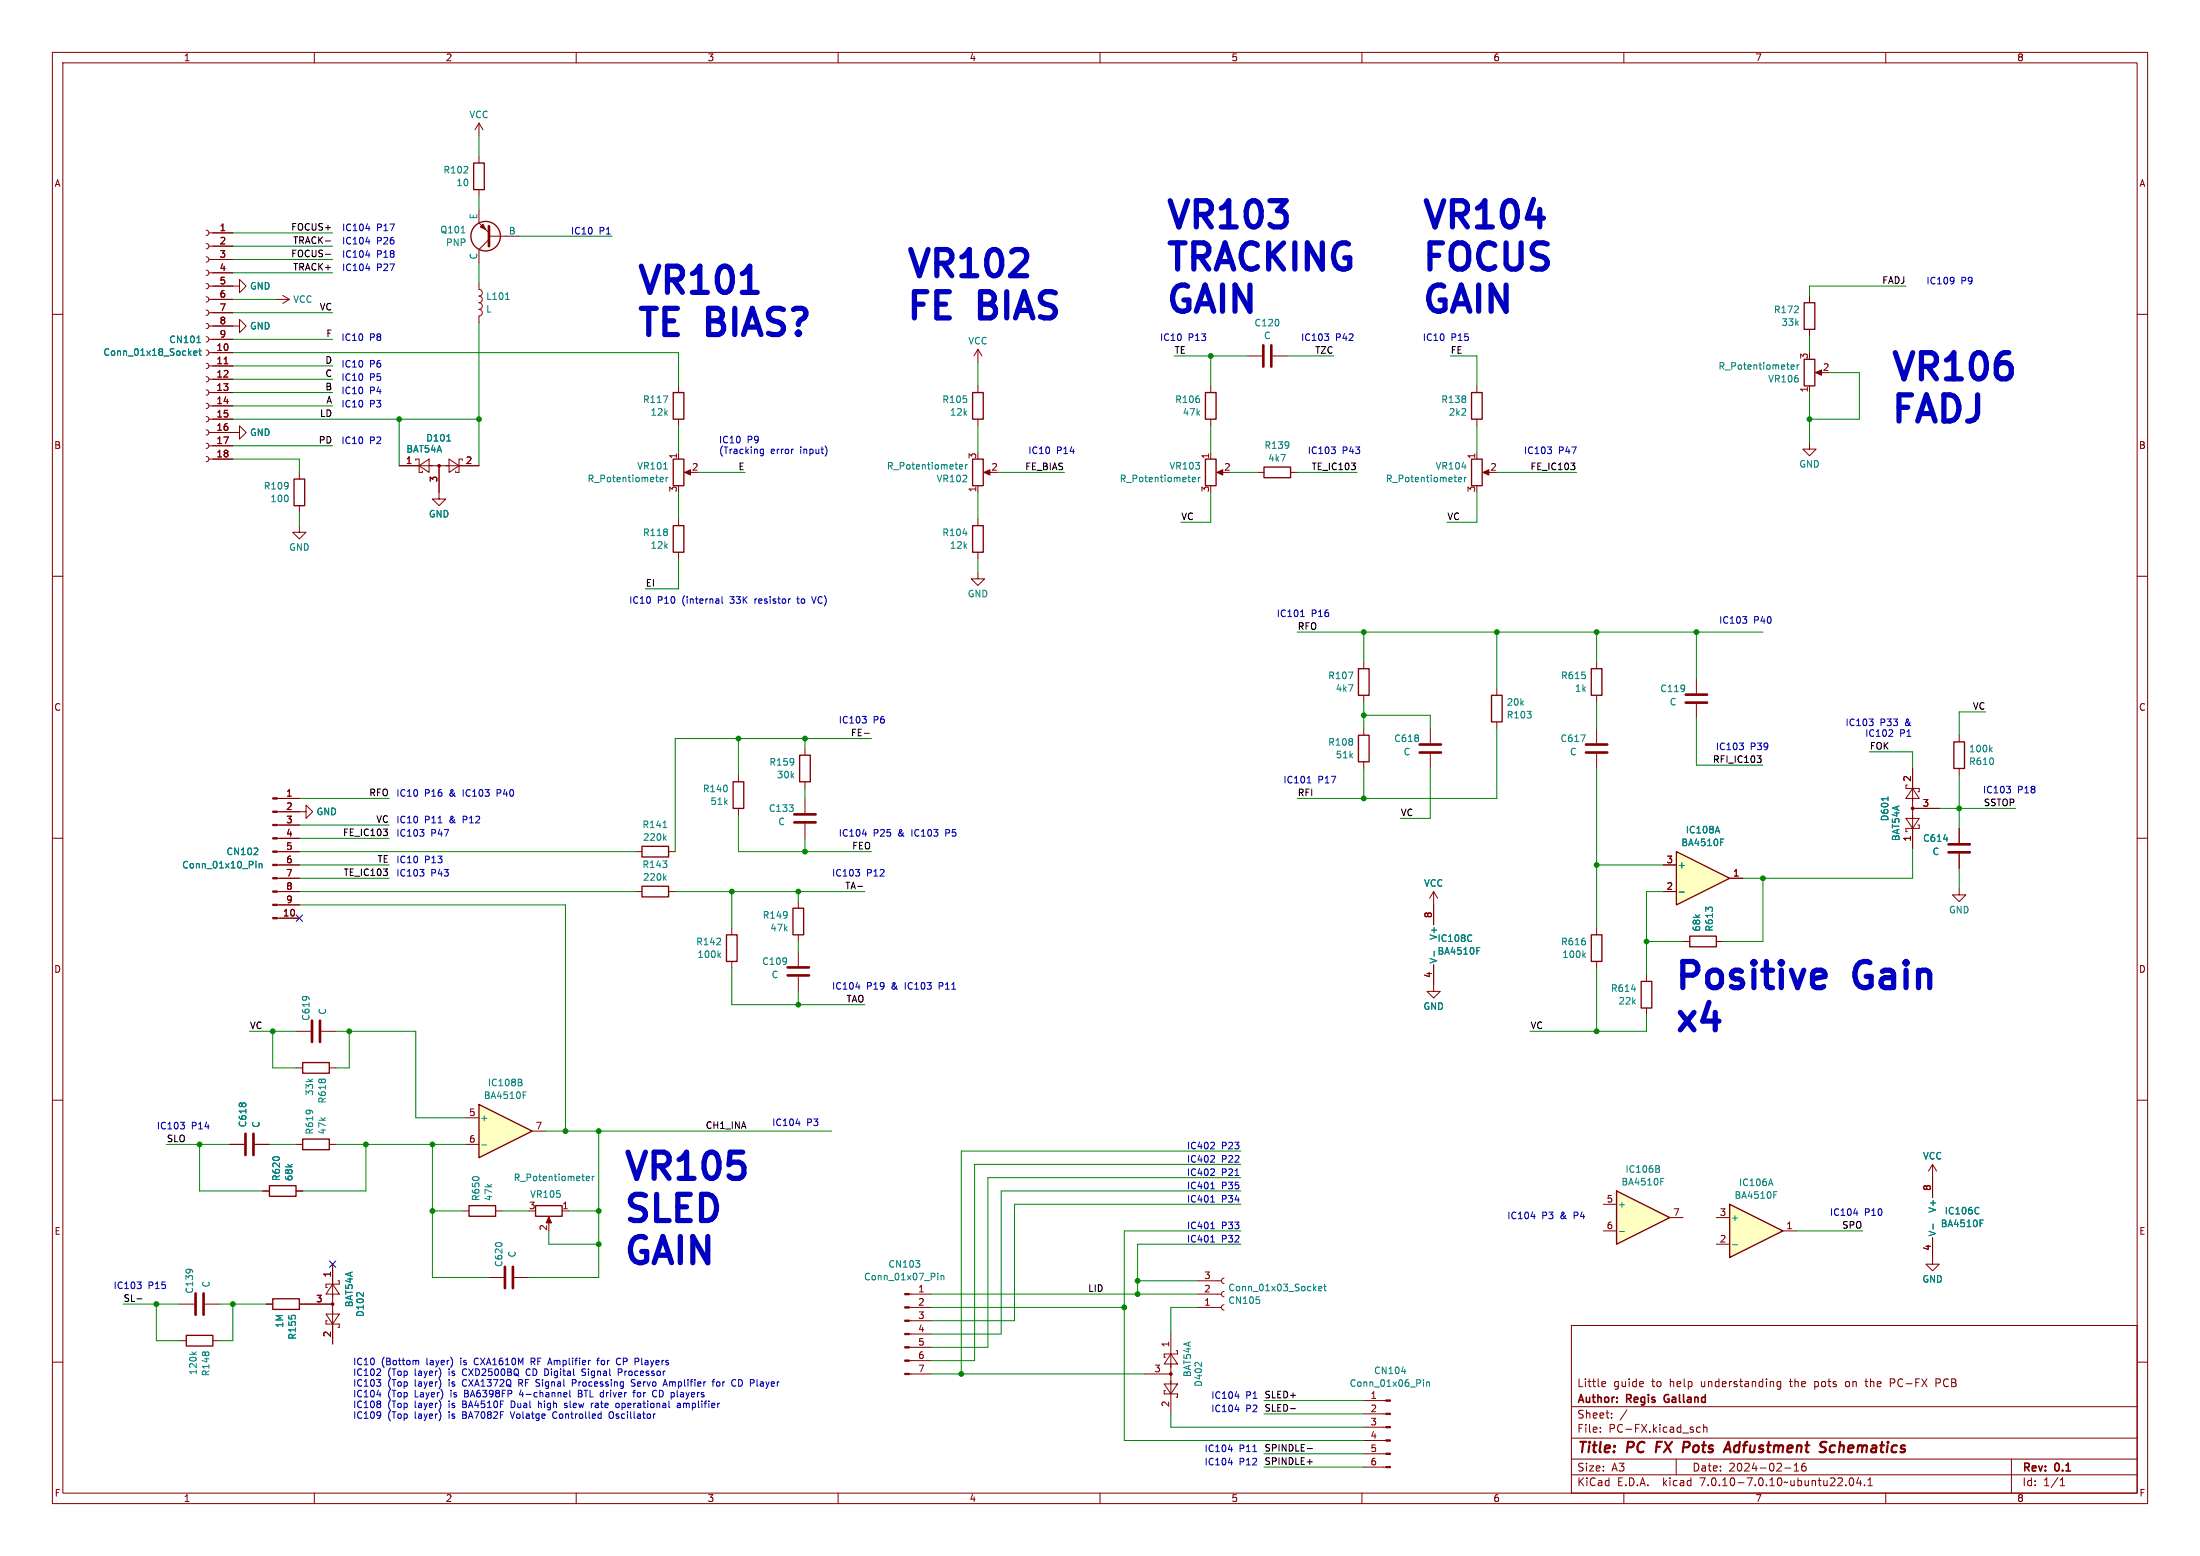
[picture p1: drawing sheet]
<svg xmlns="http://www.w3.org/2000/svg" width="420mm" height="297mm" viewBox="0 0 420 297" stroke-linecap="round" stroke-linejoin="round" font-family="sans-serif">
<g fill="none" stroke="#840000" stroke-width=".19">
<path d="M10 10h400v277h-400zM12 12h396v273h-396zM60 10v2M110 10v2M160 10v2M210 10v2M260 10v2M310 10v2M360 10v2M10 60h2M91.4 54v1.2a.64 .64 0 0 1 .7 .7 .64 .64 0 0 1-.7 .6 .64 .64 0 0 1 .7 .7 .64 .64 0 0 1-.7 .6 .64 .64 0 0 1 .7 .6 .64 .64 0 0 1-.7 .7 .64 .64 0 0 1 .7 .6 .64 .64 0 0 1-.7 .6v1.3M345.4 56.5v1.3"/>
<path d="M408 60h2M129.5 73.7v1.2M186.7 66.7l.8 1.2M186.7 66.7v2.5M186.7 66.7l-.8 1.2M345.4 62.9v1.2M345.4 73.7v1.2M347 71.1h1M129.5 80v1.3M129.5 86.4v1.2M131.1 90.2h1M10 110h2"/>
<path d="M186.7 109.2v1.3h-1.3l1.3 1.3 1.3-1.3h-1.3M408 110h2M260.3 139.1v1.2M273 139.1v2.8M285.7 131.4v1.3M285.7 137.8v1.3M304.8 139.1v2.8M323.8 129.5v2.8M323.8 134.4v2.8M10 160h2M52.9 154.9h5.5v-1.2l1.3 1.2-1.3 1.3v-1.3M52.9 157.5h4.2"/>
<path d="M52.9 152.4h4.2M141 148v1.2M141 154.3v1.3M260.3 145.4v1.3M273 143.9v2.8M304.8 143.9v2.8M374 158.1v2.8M408 160h2M52.9 175.3h4.2M52.9 172.7h4.2M52.9 170.2h4.2M52.9 167.6h4.2"/>
<path d="M52.9 165.1h4.2M52.9 162.6h4.2M52.9 160h4.2M121.3 170.2h1.3M121.3 162.6h1.3M127.6 170.2h1.3M127.6 162.6h1.3M139.7 177.2v1.2M152.4 172.1v1.3M152.4 178.4v1.3M321.3 179.7h1.3M327.7 179.7h1.2"/>
<path d="M374 169.5v1.3h1.3l-1.3 1.3-1.3-1.3h1.3M374 162.9v2.8M56.5 196.9h2.8M61.3 196.9h2.8M139.7 183.5v1.3M152.4 181.6v2.8M152.4 186.4v2.8M314.3 186.1v1.2M314.3 192.4v1.3M10 210h2M43.8 218.4h2.8M48.6 218.4h2.8"/>
<path d="M56.5 203.8h1.3M56.5 218.4h1.3M62.9 203.8h1.2M62.9 218.4h1.2M408 210h2M50.2 227.3h1.2M56.5 227.3h1.3M10 260h2M173.6 259.7h4.2M173.6 257.2h4.2M173.6 254.6h4.2M173.6 252.1h4.2"/>
<path d="M173.6 249.6h4.2M173.6 247h4.2M300 253h108v32h-108zM408 260h2M173.6 262.3h4.2M300 278.5h108M300 274.5h108M300 268.5h108M305.5 273.2v.2M305.5 272.5v.1M306 263.7l.4 .1 .1 .2-.7 .2M306.4 264.6l-.4 .1"/>
<path d="M307.7 270.5v.2M307.7 269.8v.1M310.6 269.1l-1.3 1.9M320 278.5v3M324.6 272.5l-.4-.1-.3 .3 .1 .6h.6M325.2 272.5l.2-.1 .4 .1 .1 .9M325.2 271.9v1.5M339.9 263.8l-.4-.1-.3 .3 .2 .6h.5M339.9 263.7v1.2l-.2 .3-.4-.1M342.5 279.7l.4-.4v1.5M344.7 279.3a.59 .59 0 0 0-.8 .6v.6l.2 .2 .4 .1 .2-.2 .1-.5-.1-.2h-.5l-.3 .2M352.4 263.8v.7"/>
<path d="M356 263.7h.6M356.2 263.2v1.3l.2 .2M360.9 264h.5M361.4 263.2h-.5v1.5M369.6 264h.6M370.2 263.2h-.6v1.5M384 278.5v6.5M60 285v2M110 285v2M160 285v2M210 285v2M260 285v2"/>
<path d="M300 281.5h108M310 285v2M340.7 280.2h1.2M342.5 280.8h.9M352.4 283.4v.2M353.2 282.2l.2-.1a.8 .8 0 0 1 .5 .7 .8 .8 0 0 1-.5 .8 .99 .99 0 0 1-.2-1.4zM354.8 282l-.4 1.1h1M355.2 282.6v1M355.9 283.4v.2M356.6 283.6h.8M356.6 282.5l.4-.4v1.5M360 285v2"/>
<path d="M393.3 283.6h.9M393.3 282.5l.4-.4v1.5"/>
</g>
<path d="M316.3 275.2l-.2 2M321.5 275.2h.8M322.3 276.2l-.9 .1M329.3 276.6h1M330 275.2l.4 2M348.4 275.2l.3 .1M348.5 276.4l-.1 .6M350.2 275.9a.66 .66 0 0 0-.8 .4v.7l.2 .2h.4" fill="none" stroke="#840000" stroke-width=".4"/>
<path d="M317.8 266.4l-.1 .4 .1 .7" fill="none" stroke="#840000" stroke-width=".3"/>
<g fill="none" stroke="#840000" stroke-width=".25">
<path d="M344.4 57.8h2.1v5.1h-2.1zM128.5 74.9h2.1v5.1h-2.1zM344.4 68.6h2.1v5.1h-2.1zM128.5 87.6h2.1v5.1h-2.1zM284.7 132.7h2.1v5.1h-2.1zM140 149.2h2v5.1h-2zM259.3 140.3h2.1v5.1h-2.1zM122.6 169.2h5v2h-5zM122.6 161.5h5v2.1h-5zM138.7 178.4h2v5.1h-2zM151.4 173.4h2v5h-2zM322.6 178.7h5.1v2h-5.1z"/>
<path d="M313.3 187.3h2v5.1h-2zM57.8 202.8h5.1v2.1h-5.1zM57.8 217.4h5.1v2.1h-5.1zM51.4 226.3h5.1v2h-5.1z"/>
</g>
<g fill="#840000" stroke="#840000" stroke-width=".19">
<path d="M52.1 175.1h.8v.3h-.8z"/>
<path d="M52.1 172.6h.8v.2h-.8z"/>
<path d="M52.1 170.1h.8v.2h-.8z"/>
<path d="M52.1 167.5h.8v.3h-.8z"/>
<path d="M52.1 165h.8v.2h-.8z"/>
<path d="M52.1 162.4h.8v.3h-.8z"/>
<path d="M52.1 159.9h.8v.2h-.8z"/>
<path d="M52.1 157.4h.8v.2h-.8z"/>
<path d="M52.1 154.8h.8v.3h-.8z"/>
<path d="M52.1 152.3h.8v.2h-.8z"/>
<path d="M346.6 71.1l1.1-.5v1z"/>
<path d="M172.7 262.1h.9v.3h-.9z"/>
<path d="M172.7 259.6h.9v.2h-.9z"/>
<path d="M172.7 257h.9v.3h-.9z"/>
<path d="M172.7 254.5h.9v.3h-.9z"/>
<path d="M172.7 252h.9v.2h-.9z"/>
<path d="M172.7 249.4h.9v.3h-.9z"/>
<path d="M172.7 246.9h.9v.2h-.9z"/>
<path d="M130.7 90.2l1.1-.5v1z"/>
</g>
<g fill="none" stroke="#008484" stroke-width=".19">
<path d="M96.5 57.2h.7M126.6 75.6h.9l-.6 1.2M341.9 70.1l.6-.2v-.2l-.4-.1-.2 .2 .1 .6h.5M343.1 69.6v.9M343.4 69.6l-.3 .3M126 91.5l.6-.1v-.2l-.4-.1-.2 .2 .1 .6h.5M126.7 89.5h.7M127.2 91.1v.9M127.5 91.1l-.3 .3M126.6 158h.7M126.8 159.9l.4 .5M127.2 159.6l-.5 .4"/>
<path d="M301.8 140.3h.8l-.5 1.2M48.4 163.1h.8M48.9 164.4v.1M48.9 164.8v.9M49.2 162v.4M49.5 164.8v.9M49.5 165l.2-.2 .3 .1v.8M126.8 167.5l.4 .5M127.2 167.2l-.5 .5M371.1 160.2h.7M137.2 182.3l.4 .5M137.6 181.9l-.5 .5"/>
<path d="M311.5 188.8h.8M174.8 240.6h.8l-.4 .5M175.5 241.2v.6M179 243v.2M179 243.5v.8M179.6 243.5v.8M179.6 243.6l.2-.1h.3l.1 .8"/>
</g>
<g fill="none" stroke="#840000" stroke-width=".51">
<path d="M321.8 134.1h4.1M321.8 132.6h4.1M271 143.6h4.1M271 142.1h4.1M302.8 143.6h4M302.8 142.1h4M372 162.7h4M372 161.2h4M59.6 194.8v4.1M61.1 194.8v4.1M150.4 186.2h4M150.4 184.7h4"/>
<path d="M46.9 216.4v4.1M48.4 216.4v4.1"/>
</g>
<path d="M320 162.6l10.2 5-10.2 5.1z" fill="#ffffc2"/>
<path d="M303.8 178.4h2v5.1h-2zM320 162.6l10.2 5-10.2 5.1z" fill="none" stroke="#840000" stroke-width=".25"/>
<path d="M273.7 170.2l.7 1.3M273.7 170.2v6.3M273.7 170.2l-.8 1.3M304.8 177.2v1.2M317.5 170.2h2.5M317.5 165.1h2.5M330.2 167.6h2.5M273.7 184.2v5h1.3l-1.3 1.3-1.3-1.3h1.3M304.8 183.5v1.3" fill="none" stroke="#840000" stroke-width=".19"/>
<path d="M327.9 157.7l.4 1.3M280.7 178.4l.3 .2M281 179.6l-.3 .1M320.6 170.3h.9M328.5 160.8h.4M328.5 160.1h.6M273.8 181.6v.9M281.9 181.5h.5M281.9 180.9h.6M302.3 182.3l.4 .5M302.7 181.9l-.5 .5" fill="none" stroke="#008484" stroke-width=".19"/>
<path d="M308.6 227.3l10.2 5.1-10.2 5.1z" fill="#ffffc2"/>
<path d="M259.3 127.6h2.1v5.1h-2.1zM308.6 227.3l10.2 5.1-10.2 5.1z" fill="none" stroke="#840000" stroke-width=".25"/>
<g fill="none" stroke="#840000" stroke-width=".19">
<path d="M260.3 126.4v1.2M260.3 132.7v1.3M363.9 156.2h2.5l-1.3 1.9zM363.9 149.9v.6h2.5v.6h-.3M365.1 150.5l1.3 1.9h-2.5zM365.1 146.7v15.2M365.1 154.3h5.1M366.1 157.5h.3v.6h-2.5v.7h.2M306.1 229.9h2.5M306.1 234.9h2.5M318.8 232.4h2.5M368.9 236.2v5.1h1.3l-1.3 1.3-1.2-1.3h1.2"/>
<path d="M368.9 224.8v3.8"/>
</g>
<path d="M257.4 128.3h.9l-.6 1.2M360.4 152.1v.7M309.1 235h1M316.5 222.5l.3 .2-.3 .4 .3 .2v.3l-.2 .2M317 225.5h.5M317 224.9h.6M369 233.6v1M377.6 230.4l.2 .2M377.8 231.6l-.2 .1M378 233.5h.4M378 232.9h.6" fill="none" stroke="#008484" stroke-width=".19"/>
<circle cx="365.1" cy="154.3" r=".25" fill="#840000" stroke="#840000" stroke-width=".19"/>
<path d="M330.2 229.9l10.2 5-10.2 5.1z" fill="#ffffc2"/>
<path d="M230.1 74.9h2.1v5.1h-2.1zM280.9 74.9h2.1v5.1h-2.1zM230.1 87.6h2.1v5.1h-2.1zM241.3 89.2h5.1v2h-5.1zM280.9 87.6h2.1v5.1h-2.1zM128.5 100.3h2.1v5.1h-2.1zM373 141.6h2v5.1h-2zM330.2 229.9l10.2 5-10.2 5.1z" fill="none" stroke="#840000" stroke-width=".25"/>
<g fill="none" stroke="#840000" stroke-width=".19">
<path d="M231.1 73.7v1.2M238.1 67.9h2.8M243 67.9h2.7M281.9 73.7v1.2M129.5 99.1v1.2M231.1 80v1.3M231.1 86.4v1.2M232.7 90.2h1M240 90.2h1.3M246.4 90.2h1.2M281.9 80v1.3M281.9 86.4v1.2"/>
<path d="M283.5 90.2h1M345.4 84.5v1.2h1.3l-1.3 1.3-1.2-1.3h1.2M129.5 105.4v1.3M374 140.3v1.3M374 146.7v1.3M327.7 237.5h2.5M327.7 232.4h2.5M340.4 234.9h2.5M368.9 222.2l.8 1.3M368.9 222.2v2.6M368.9 222.2l-.7 1.3M34.3 248.9h2.8"/>
<path d="M39.1 248.9h2.8"/>
</g>
<path d="M227.6 91.5l.6-.1v-.2l-.4-.1-.2 .2 .1 .6h.5M228.8 91.1v.9M229.1 91.1l-.3 .3M278.4 91.5l.6-.1v-.2l-.4-.1-.2 .2 .1 .6h.5M279.6 91.1v.9M279.9 91.1l-.3 .3M380 143l.3 .5M380.3 142.7l-.5 .4M330.7 237.6h1M338 225l.5 1.3M338.6 228.1h.5M338.6 227.5h.6" fill="none" stroke="#008484" stroke-width=".19"/>
<g fill="#840000" stroke="#840000" stroke-width=".19">
<path d="M232.3 90.2l1.1-.5v1z"/>
<path d="M283.1 90.2l1.1-.5v1z"/>
</g>
<path d="M241.2 65.9v4.1M242.7 65.9v4.1M37.3 246.9v4.1M38.9 246.9v4.1" fill="none" stroke="#840000" stroke-width=".51"/>
<path d="M91.4 210.8l10.2 5.1-10.2 5.1z" fill="#ffffc2"/>
<g fill="none" stroke="#840000" stroke-width=".25">
<path d="M90.4 31.1h2.1v5.1h-2.1zM185.7 74.9h2v5.1h-2zM56.1 91.4h2.1v5.1h-2.1zM185.7 87.6h2v5.1h-2zM185.7 100.3h2v5.1h-2zM303.8 127.6h2v5.1h-2zM152.7 144.1h2v5.1h-2zM91.4 210.8l10.2 5.1-10.2 5.1zM89.5 230.1h5.1v2.1h-5.1zM102.2 230.1h5.1v2.1h-5.1zM35.6 254.9h5v2h-5zM52.1 247.9h5v2h-5z"/>
<circle cx="92.7" cy="45.1" r="2.82"/>
</g>
<g fill="none" stroke="#840000" stroke-width=".19">
<path d="M91.4 23.5v2.5M91.4 29.8v1.3M91.4 36.2v1.3M91.4 23.5l.8 1.3M91.4 23.5l-.7 1.3M39.4 59.2l.3 .1 .2 .4-.2 .4-.3 .1M39.4 56.6l.3 .2 .2 .4-.2 .3-.3 .2M39.4 54.1l.3 .2 .2 .3-.2 .4-.3 .1M39.4 51.6l.3 .1 .2 .4-.2 .3-.3 .2M39.4 49l.3 .2 .2 .3-.2 .4-.3 .1M39.4 46.5l.3 .1 .2 .4-.2 .4-.3 .1M39.4 43.9l.3 .2 .2 .4-.2 .3-.3 .2"/>
<path d="M39.9 54.6h5.8v-1.3l1.3 1.3-1.3 1.3v-1.3M39.9 57.2h4.5M39.9 59.7h4.5M39.9 52.1h4.5M39.9 49.5h4.5M39.9 47h4.5M39.9 44.5h4.5M52.7 57.2h2.5M54 56.4l1.2 .8M55.2 57.2l-1.2 .7M91.4 40v2.5l1.9 2M93.3 45.1h5.8"/>
<path d="M93.3 45.7l-1.9 1.9v2.6M39.4 79.5l.3 .2 .2 .3-.2 .4-.3 .1M39.4 77l.3 .1 .2 .4-.2 .3-.3 .2M39.4 74.4l.3 .2 .2 .3-.2 .4-.3 .1M39.4 71.9l.3 .1 .2 .4-.2 .4-.3 .1M39.4 69.3l.3 .2 .2 .4-.2 .3-.3 .2M39.4 66.8l.3 .2 .2 .3-.2 .4-.3 .1M39.4 64.3l.3 .1 .2 .4-.2 .3-.3 .2M39.4 61.7l.3 .2 .2 .3-.2 .4-.3 .1M39.9 62.2h5.8v-1.2l1.3 1.2-1.3 1.3v-1.3M39.9 77.5h4.5M39.9 74.9h4.5"/>
<path d="M39.9 72.4h4.5M39.9 69.9h4.5M39.9 67.3h4.5M39.9 64.8h4.5M42.8 69.4h.7M186.7 73.7v1.2M39.4 87.1l.3 .2 .2 .3-.2 .4-.3 .1M39.4 84.6l.3 .1 .2 .4-.2 .4-.3 .1M39.4 82l.3 .2 .2 .4-.2 .3-.3 .2M39.9 82.6h5.8v-1.3l1.3 1.3-1.3 1.2v-1.2M39.9 87.6h4.5M39.9 85.1h4.5"/>
<path d="M39.9 80h4.5M57.1 90.2v1.2M57.1 96.5v1.3M76.2 88.9h15.2M79.4 87.9v-.3h.6v2.6h.6v-.3M80 88.9l1.9-1.3v2.6zM83.8 88.9v6.4h1.3l-1.3 1.2-1.3-1.2h1.3M85.7 87.6l1.9 1.3-1.9 1.3zM88.3 87.6h-.7v2.6h-.6v-.3M186.7 80v1.3M186.7 92.7v1.3M186.7 99.1v1.2"/>
<path d="M188.2 90.2h1M57.1 100.3v1.3h1.3l-1.3 1.3-1.2-1.3h1.2M186.7 105.4v1.3M304.8 126.4v1.2M304.8 132.7v1.3M53.3 152.4h3.8M53.3 154.9h3.8M53.3 157.5h3.8M153.7 142.9v1.2M153.7 149.2v1.3M153.7 152.4v2.8M153.7 157.2v2.8"/>
<path d="M365.1 146.7v3.8M365.1 158.1v3.8M365.1 154.3h5.1M374 158.1v2.8M53.3 167.6h3.8M53.3 170.2h3.8M53.3 165.1h3.8M53.3 175.3h3.8M53.3 160h3.8M53.3 162.6h3.8M53.3 172.7h3.8M273.7 172.7v3.8"/>
<path d="M317.5 170.2h2.5M317.5 165.1h2.5M321.3 179.7h1.3M327.7 179.7h1.2M330.2 167.6h2.5M374 162.9v2.8M273.7 184.2v3.8M43.8 218.4h2.8M48.6 218.4h2.8M88.9 213.4h2.5M88.9 218.4h2.5M101.6 215.9h2.5"/>
<path d="M50.2 227.3h1.2M56.5 227.3h1.3M88.3 231.1h1.2M94.6 231.1h1.3M104.8 232.7v1M107.3 231.1h1.3M368.9 224.8v3.8M368.9 236.2v3.8M34.3 255.9h1.3M40.6 255.9h1.3M50.8 248.9h1.3M57.1 248.9h6.4"/>
<path d="M62.2 250.8h2.6l-1.3 1.9zM62.5 252.1h-.3v.6h2.6v.7h-.3M63.5 245.1l1.3 1.9h-2.6zM63.5 241.3v15.2M64.5 244.5h.3v.6h-2.6v.6h.3M93.3 243.8h2.8M98.2 243.8h2.8M223.5 258.4l1.3 1.9h-2.6zM223.5 254.6v15.3M224.5 257.8h.3v.6h-2.6v.7h.3M228.6 244.5h4.6M228.6 247h4.6"/>
<path d="M228.6 249.6h4.6M233.7 244l-.4 .1-.1 .4 .1 .3 .4 .2M233.7 246.5l-.4 .1-.1 .4 .1 .4 .4 .1M233.7 249l-.4 .2-.1 .3 .1 .4 .4 .2M218.4 262.3h5.1M222.2 264.2h2.6l-1.3 1.9zM222.5 265.4h-.3v.7h2.6v.6h-.3M260.3 277.5h4.3M260.3 275h4.3M260.3 272.4h4.3M260.3 269.9h4.3M260.3 267.3h4.3"/>
<path d="M260.3 280h4.3"/>
</g>
<g fill="none" stroke="#008484" stroke-width=".19">
<path d="M88 44.5h.8M37 67.4l.6-.1-.1-.3h-.3l-.2 .2v.6h.5M37.6 65.4h.7M37.9 67h.5M38.1 66.6v1.1l.3 .1M85.3 84.2h.7M183.2 89.1l.6-.1-.1-.2-.4-.1-.1 .2v.6h.5M184.3 88.7v.8M184.7 88.7l-.4 .2M183.8 101.8h.8M327.9 157.7l.4 1.3M360.4 152.1v.7"/>
<path d="M48.4 163.1h.8M48.9 164.4v.1M48.9 164.8v.9M49.2 162v.4M49.5 164.8v.9M49.5 165l.2-.2 .3 .1v.8M280.7 178.4l.3 .2M281 179.6l-.3 .1M320.6 170.3h.9M328.5 160.1h.6M328.5 160.8h.4M371.1 160.2h.7"/>
<path d="M273.8 181.6v.9M281.9 181.5h.5M281.9 180.9h.6M92 218.5h.9M99.4 206l.2 .2-.2 .4 .3 .2-.1 .3-.2 .2M99.9 209h.4M99.9 208.4h.6M111.9 224.9l.6-.1v-.2l-.4-.1-.2 .2 .1 .6h.5M113.1 224.5v.9M113.4 224.5l-.3 .3M369 233.6v1M377.6 230.4l.2 .2"/>
<path d="M377.8 231.6l-.2 .1M378 233.5h.4M378 232.9h.6M36.6 258l.5 .5M37.5 258l-.5 .4M240.4 248.1v.6M251.7 246l.6-.2v-.2l-.4-.1-.2 .2 .1 .6h.5M252.7 245.5h.5M252.9 245.1v1.1l.3 .2M267.6 261.8h.8M271.7 263.4v.1M271.7 263.8v.8"/>
<path d="M272.4 263.8v.8M272.4 263.9l.1-.1h.3l.1 .8"/>
</g>
<g fill="#840000" stroke="#840000" stroke-width=".19">
<path d="M104.8 232.3l.5 1.1h-1z"/>
<path d="M92.2 42.8l.5 1-1-.5z"/>
<path d="M264.6 279.9h.8v.3h-.8z"/>
<path d="M264.6 277.4h.8v.2h-.8z"/>
<path d="M264.6 274.8h.8v.3h-.8z"/>
<path d="M264.6 272.3h.8v.2h-.8z"/>
<path d="M264.6 269.7h.8v.3h-.8z"/>
<path d="M264.6 267.2h.8v.3h-.8z"/>
<path d="M187.8 90.2l1.2-.5v1z"/>
<circle cx="63.5" cy="248.9" r=".25"/>
<circle cx="223.5" cy="262.3" r=".25"/>
<circle cx="83.8" cy="88.9" r=".25"/>
</g>
<path d="M93.3 43.2v3.8M151.6 157h4.1M151.6 155.4h4.1M96.4 241.8v4.1M97.9 241.8v4.1" fill="none" stroke="#840000" stroke-width=".51"/>
<g fill="none" stroke="#000" stroke-width=".19">
<path d="M62.1 46h1M62.1 48.5h1M299.9 88.4h.7l-.4 .5M300.6 89v.5M165 140h1M73.2 158.2h.8l-.5 .5M73.9 158.8v.6M335.4 144.3h.8l-.4 .5M336 144.8l.2 .2v.3l-.2 .2M163.7 169.2h1M26.1 247.9h1M246.4 268.9h.9"/>
<path d="M249.6 279h.9M249.6 276.5h.9"/>
</g>
<g fill="none" stroke="#0000c2" stroke-width=".19">
<path d="M69.8 43.6h.8M69.8 51.2h.8M69.8 48.7h.8M69.8 46.2h.8M372.9 53l.1 .7-.2 .4M373 53.5l-.1 .2M252.9 63.7h.7l-.4 .5M253.5 64.3l.1 .1-.1 .5M145.7 85.7v1.1l-.2 .2-.3-.1M145.7 85.8l-.3-.1-.3 .3 .1 .5h.5M151.4 85.7h.1M157.8 85.5l.1 .5-.1 .7"/>
<path d="M254.1 85.3h.8l-.4 .5M254.8 85.9l.1 .1-.1 .5M295.4 85.3h.8l-.4 .5M296.1 85.9l.1 .1-.1 .5M137.2 114.4v.8M137.2 115.1l-.1 .1M137.2 114.6l-.1 .1M137.8 113.9v1.1l.2 .2M152.1 114.3h.5M152.3 113.9v1.2M154.9 113.9l.5 1.3M248.3 117.7h.7"/>
<path d="M248.5 116.6l.1-.2v1.3M332.7 117.7h.8l-.5 .5M333.3 118.2l.2 .2-.2 .5M164.6 136.7h.8l-.4 .5M165.3 137.3l.1 .2-.1 .5M356.8 137.2h.8l-.4 .5M357.5 137.8l.1 .2-.1 .5M361.2 139.3l.1 .2v.3l-.7 .8h.7M80.1 158.3h.8l-.4 .5M80.8 158.9l.1 .2-.1 .4M164.7 159.2h.7M249.5 149.4h.8"/>
<path d="M249.8 148.4l.1-.2v1.2M332 141.8h.8l-.4 .5M332.7 142.4l.1 .2-.1 .4M383 150.1h.8l-.4 .5M383.7 150.6l.1 .2-.1 .5M80.1 166h.8l-.4 .4M80.8 166.5l.1 .2-.1 .5M163.3 166h.8l-.4 .4M164 166.5l.1 .2-.1 .5M163.4 188.4h.8M34.4 214.2h.8l-.4 .5M35.1 214.8l.1 .1-.1 .5"/>
<path d="M152 214.4h.7M231.7 218.1l.2 .2-.1 .3-.7 .7h.8M231.1 229.5h.8M231.1 226.9h.8M231.1 237.1h.8M231.1 234.5h.8M231.4 225.8l.1-.2v1.3M231.4 228.4l.1-.2v1.3M231.4 233.4l.1-.1v1.2M231.4 236l.1-.2v1.3M231.7 220.6l.2 .2-.1 .3-.7 .7h.8M231.7 223.2l.2 .1-.1 .4-.7 .7h.8"/>
<path d="M292.3 232.2h.8M353.9 231.6h.8M26.2 244.7h.8l-.5 .5M26.8 245.2l.2 .2-.2 .5M79.4 259.7h.5v.8M101.4 259.9h.5M101.9 259.2h-.5v1.3M113.9 259.7h.5M114.4 259.2l-.3 .2v1.1M118.5 259.4l-.4-.2-.3 .2M121.9 259.4v.4M71.9 263.3h.8l-.5 .5"/>
<path d="M71.9 266.2h.8M72.6 263.9l.1 .2-.1 .4M72.6 267.5l.1 .2-.1 .2M72.6 268l.1 .2-.1 .4M72.6 269.5l.1 .7-.2 .4M72.7 261.6l-.8 1h.8M72.7 270l-.1 .2M97.4 269.5l.4 1.2M97.6 267.4v1.3h.3M99 264h.5M99.5 265.3l-.3 .9h.7M99.5 263.3h-.5v1.3"/>
<path d="M100.7 261.3l-.3 .5 .3 .7M102.8 267.4v1.3M103.2 267.8l-.4 .2M105.6 269.8v.6l.3 .3M108 265.8l.2 .3-.6 .1M108.2 266.6h-.2M108.2 267.9l-.3-.1-.2 .3 .6 .3M108.3 268.5l-.2 .2-.4-.1M108.8 265.4v1.1l.2 .1M109.3 263.3v1.3M109.9 263.9l-.6 .1M110.4 265.4v1.2h.5"/>
<path d="M110.4 266h.4M111.1 262.5h.6M111.1 261.6l.6 .4M113.3 267.8l-.4 .2M113.7 268.3v.3M116.6 269.5h-.1a.81 .81 0 0 0 .1 1.2h.2M117.7 267.9l.3-.1 .2 .3-.1 .5h-.4M117.8 260.3l.3 .2 .4-.1M118 261.9h.6l.2-.2-.1-.3-.7-.1v1.3M120.7 263.3l-.2 .4 .6 .4 .1 .3-.2 .2-.5-.1M120.8 265.8h.5M121.1 263.3l.1 .1"/>
<path d="M121.3 265.4l-.3 .2v1M125 265.4h-.2M125.1 265.4l.2 .1M125.3 266.5l-.5 .1M126.6 264.6l.4-1.3 .4 1.3M126.7 264.2h.6M129.3 267.9h.5l.1 .8M129.9 268.1l-.4 .1-.2 .2 .2 .3 .4-.1M135.9 263.8h.5M136.4 263.3l-.3 .2v1.1M137.2 263.8h-.3l-.1 .2v.5l.4 .1M140.4 263.4h.1"/>
<path d="M140.5 264.5h-.1M141.3 263.3h-.3v1.3h.3M234.5 276.7h.8M234.5 279.2h.8M235.8 266.5h.8M235.8 269h.8"/>
</g>
<path d="M141.7 55.8h2.9M348.2 185.4l.2 .5v.5l-2.4 .5" fill="none" stroke="#0000c2" stroke-width="1"/>
<g fill="none" stroke="#008400" stroke-width=".19">
<path d="M91.4 26v3.8M91.4 37.5v2.5M44.4 47h19.1M44.4 57.2h8.3M44.4 52.1h19.1M44.4 49.5h19.1M44.4 44.5h19.1M44.4 59.7h19.1M91.4 50.2v3.8M99.1 45.1h17.7M363.9 54.6h-18.5v1.9M44.4 67.3h85.1v6.4"/>
<path d="M44.4 74.9h19.1M44.4 77.5h19.1M44.4 72.4h19.1M44.4 64.8h19.1M44.4 69.9h19.1M91.4 61.6v27.3M186.7 69.2v4.5M224.2 67.9h13.9M231.1 67.9v5.8M245.7 67.9h8.9M276.9 67.9h5v5.8M345.4 64.1v3.2"/>
<path d="M345.4 74.9v9.6M349.2 71.1h5.8v8.9h-9.6M44.4 87.6h12.7v2.6M44.4 80h47M44.4 85.1h19.1M57.1 97.8v2.5M76.2 80v8.9M129.5 81.3v5.1M129.5 94v5.1M133.3 90.2h8.9M186.7 81.3v5.1M186.7 94v5.1"/>
<path d="M190.5 90.2h12.7M231.1 94v5.7h-5.7M231.1 81.3v5.1M234.9 90.2h5.1M247.6 90.2h11.5M281.9 94v5.7h-5.7M281.9 81.3v5.1M285.7 90.2h15.3M129.5 106.7v5.7h-6.3M186.7 106.7v2.5M247.6 120.7h88.9M260.3 136.5h12.7v2.6"/>
<path d="M260.3 120.7v5.7M260.3 134v5.1M285.7 120.7v10.7M285.7 139.1v13.3h-38.1M304.8 120.7v5.7M304.8 134v5.1M323.8 120.7v8.8M323.8 137.2v8.9h12.7M379.1 135.9h-5.1v4.4M57.1 152.4h17.2M57.1 157.5h17.2M141 155.6v7h25.4"/>
<path d="M141 141v7M153.7 141v1.9M153.7 150.5v1.9M166.4 141h-37.5v21.6M260.3 146.7v5.7M273 146.7v9.5h-5.7M304.8 146.7v30.5M356.9 143.5h8.2v3.2M370.2 154.3h14.6M374 148v10.1M57.1 170.2h64.2M57.1 162.6h64.2"/>
<path d="M57.1 167.6h17.2M57.1 165.1h17.2M57.1 172.7h50.8v43.2M57.1 160h17.2M128.9 170.2h36.2M139.7 170.2v7M152.4 170.2v1.9M152.4 179.7v1.9M153.7 160v2.6M304.8 165.1h12.7M314.3 179.7h7M317.5 170.2h-3.2v15.9"/>
<path d="M336.5 167.6v12.1h-7.6M365.1 161.9v5.7h-32.4M374 165.7v3.8M47.6 196.9h8.9M52.1 196.9v6.9h4.4M64.1 196.9h15.3v16.5h9.5M66.7 196.9v6.9h-2.6M139.7 184.8v7h25.4M152.4 189.2v2.6M304.8 184.8v12.1M314.3 193.7v3.2h-22.2M31.7 218.4h12.1"/>
<path d="M38.1 218.4v8.9h12.1M51.4 218.4h5.1M64.1 218.4h24.8M69.8 218.4v8.9h-12M82.5 218.4v25.4h10.8M104.1 215.9h54.6M114.3 215.9v27.9h-13.3M236.9 219.7h-53.4v42.6M82.5 231.1h5.8M95.9 231.1h5.1M104.8 234.9v2.6h9.5M108.6 231.1h5.7"/>
<path d="M236.9 227.3h-45.8v27.3h-13.3M236.9 224.8h-48.3v32.4h-10.8M236.9 229.9h-43.2v22.2h-15.9M236.9 222.2h-50.8v37.5h-8.3M236.9 234.9h-22.3v40.1h45.7M236.9 237.5h-19.7v9.5M342.9 234.9h12.7M23.5 248.9h10.8M29.8 248.9v7h4.5M41.9 248.9h8.9M44.4 248.9v7h-2.5M177.8 249.6h36.8"/>
<path d="M177.8 247h50.8M217.2 244.5h11.4M228.6 249.6h-5.1v5M177.8 262.3h40.6M223.5 269.9v2.5h36.8M241.3 277.5h19M241.3 267.3h19M241.3 269.9h19M241.3 280h19"/>
</g>
<path d="M56.5 174.7l1.3 1.2M57.8 174.7l-1.3 1.2M62.9 240.7l1.2 1.2M64.1 240.7l-1.2 1.2" fill="none" stroke="#000084" stroke-width=".19"/>
<g fill="#008400" stroke="#008400" stroke-width=".19">
<circle cx="217.2" cy="244.5" r=".46"/>
<circle cx="304.8" cy="120.7" r=".46"/>
<circle cx="285.7" cy="120.7" r=".46"/>
<circle cx="323.8" cy="120.7" r=".46"/>
<circle cx="345.4" cy="80" r=".46"/>
<circle cx="374" cy="154.3" r=".46"/>
<circle cx="304.8" cy="165.1" r=".46"/>
<circle cx="260.3" cy="136.5" r=".46"/>
<circle cx="260.3" cy="120.7" r=".46"/>
<circle cx="260.3" cy="152.4" r=".46"/>
<circle cx="314.3" cy="179.7" r=".46"/>
<circle cx="336.5" cy="167.6" r=".46"/>
<circle cx="304.8" cy="196.9" r=".46"/>
<circle cx="231.1" cy="67.9" r=".46"/>
<circle cx="69.8" cy="218.4" r=".46"/>
<circle cx="82.5" cy="218.4" r=".46"/>
<circle cx="66.7" cy="196.9" r=".46"/>
<circle cx="52.1" cy="196.9" r=".46"/>
<circle cx="139.7" cy="170.2" r=".46"/>
<circle cx="152.4" cy="191.8" r=".46"/>
<circle cx="114.3" cy="231.1" r=".46"/>
<circle cx="107.9" cy="215.9" r=".46"/>
<circle cx="183.5" cy="262.3" r=".46"/>
<circle cx="214.6" cy="249.6" r=".46"/>
<circle cx="217.2" cy="247" r=".46"/>
<circle cx="114.3" cy="237.5" r=".46"/>
<circle cx="114.3" cy="215.9" r=".46"/>
<circle cx="91.4" cy="80" r=".46"/>
<circle cx="76.2" cy="80" r=".46"/>
<circle cx="44.4" cy="248.9" r=".46"/>
<circle cx="82.5" cy="231.1" r=".46"/>
<circle cx="29.8" cy="248.9" r=".46"/>
<circle cx="38.1" cy="218.4" r=".46"/>
<circle cx="141" cy="141" r=".46"/>
<circle cx="153.7" cy="141" r=".46"/>
<circle cx="153.7" cy="162.6" r=".46"/>
<circle cx="152.4" cy="170.2" r=".46"/>
</g>
<g font-size="7" fill="#0000c2">
<text x="222.2" y="44">VR103</text>
<text x="271.1" y="44">VR104</text>
<text x="172.7" y="53.3">VR102</text>
<text x="222.2" y="52">TRACKING</text>
<text x="271.1" y="52">FOCUS</text>
<text x="121.3" y="56.5">VR101</text>
<text x="121.3" y="64.5">TE</text>
<text x="135.4" y="64.5">BIAS?</text>
<text x="172.7" y="61.3">FE</text>
<text x="187.3" y="61.3">BIAS</text>
<text x="222.2" y="60.1">GAIN</text>
<text x="271.1" y="60.1">GAIN</text>
<text x="360.7" y="73">VR106</text>
<text x="360.7" y="81">FADJ</text>
<text x="319.4" y="189.2">Positive</text>
<text x="354.5" y="189.2">Gain</text>
<text x="319.4" y="197.2">x4</text>
<text x="118.7" y="225.6">VR105</text>
<text x="118.7" y="233.6">SLED</text>
<text x="118.7" y="241.7">GAIN</text>
</g>
<g font-size="2.8" fill="#840000">
<text x="301" y="277.9">Title:</text>
<text x="310.6" y="277.9">PC</text>
<text x="317" y="277.9">FX</text>
<text x="322.9" y="277.9">Pots</text>
<text x="331.8" y="277.9">Adfustment</text>
<text x="350.7" y="277.9">Schematics</text>
</g>
<g font-size="2.1" fill="#840000">
<text x="301" y="268.2">Author:</text>
<text x="301" y="265">Little</text>
<text x="308" y="265">guide</text>
<text x="310.6" y="268.2">Regis</text>
<text x="315.4" y="265">to</text>
<text x="318.4" y="268.2">Galland</text>
<text x="318.9" y="265">help</text>
<text x="325" y="265">understanding</text>
<text x="342.1" y="265">the</text>
<text x="346.9" y="265">pots</text>
<text x="353" y="265">on</text>
<text x="357" y="265">the</text>
<text x="361.8" y="265">PC-FX</text>
<text x="370.7" y="265">PCB</text>
<text x="301" y="273.7">File:</text>
<text x="301" y="271">Sheet:</text>
<text x="307.1" y="273.7">PC-FX.kicad_sch</text>
<text x="301" y="281.1">Size:</text>
<text x="307.6" y="281.1">A3</text>
<text x="323" y="281.1">Date:</text>
<text x="330" y="281.1">2024-02-16</text>
<text x="386" y="281.3">Rev:</text>
<text x="392.4" y="281.3">0.1</text>
<text x="301" y="283.9">KiCad</text>
<text x="308.7" y="283.9">E.D.A.</text>
<text x="317.6" y="283.9">kicad</text>
<text x="324.8" y="283.9">7.0.10-7.0.10~ubuntu22.04.1</text>
<text x="386" y="283.9">Id:</text>
<text x="390.1" y="283.9">1/1</text>
</g>
<g font-size="1.8" fill="#840000">
<text x="35" y="11.9">1</text>
<text x="85" y="11.9">2</text>
<text x="135" y="11.9">3</text>
<text x="185" y="11.9">4</text>
<text x="235" y="11.9">5</text>
<text x="285" y="11.9">6</text>
<text x="335" y="11.9">7</text>
<text x="385" y="11.9">8</text>
<text x="10.3" y="35.9">A</text>
<text x="408.3" y="35.9">A</text>
<text x="41.8" y="44.2">1</text>
<text x="41.8" y="46.7">2</text>
<text x="41.8" y="49.3">3</text>
<text x="41.8" y="51.8">4</text>
<text x="41.8" y="54.4">5</text>
<text x="41.8" y="56.9">6</text>
<text x="41.8" y="59.4">7</text>
<text x="41.8" y="62">8</text>
<text x="41.8" y="64.5">9</text>
<text x="41.2" y="67.1">10</text>
<text x="41.2" y="69.6">11</text>
<text x="345.2" y="68.7" transform="rotate(-90 345.2 68.7)">3</text>
<text x="347.9" y="70.9">2</text>
<text x="41.2" y="72.1">12</text>
<text x="41.2" y="74.7">13</text>
<text x="41.2" y="77.2">14</text>
<text x="345.2" y="75" transform="rotate(-90 345.2 75)">1</text>
<text x="41.2" y="79.8">15</text>
<text x="41.2" y="82.3">16</text>
<text x="10.3" y="85.9">B</text>
<text x="41.2" y="84.8">17</text>
<text x="41.2" y="87.4">18</text>
<text x="77.4" y="88.6">1</text>
<text x="88.8" y="88.6">2</text>
<text x="129.3" y="87.7" transform="rotate(-90 129.3 87.7)">1</text>
<text x="132" y="89.9">2</text>
<text x="186.4" y="87.7" transform="rotate(-90 186.4 87.7)">3</text>
<text x="189.2" y="89.9">2</text>
<text x="230.9" y="87.7" transform="rotate(-90 230.9 87.7)">1</text>
<text x="233.6" y="89.9">2</text>
<text x="281.7" y="87.7" transform="rotate(-90 281.7 87.7)">1</text>
<text x="284.4" y="89.9">2</text>
<text x="408.2" y="85.9">B</text>
<text x="83.6" y="92.1" transform="rotate(-90 83.6 92.1)">3</text>
<text x="129.3" y="94.1" transform="rotate(-90 129.3 94.1)">3</text>
<text x="186.4" y="94.1" transform="rotate(-90 186.4 94.1)">1</text>
<text x="230.9" y="94.1" transform="rotate(-90 230.9 94.1)">3</text>
<text x="281.7" y="94.1" transform="rotate(-90 281.7 94.1)">3</text>
<text x="10.3" y="135.9">C</text>
<text x="408.2" y="135.9">C</text>
<text x="364.9" y="149.3" transform="rotate(-90 364.9 149.3)">2</text>
<text x="54.5" y="152.1">1</text>
<text x="54.5" y="154.7">2</text>
<text x="367" y="154.1">3</text>
<text x="54.5" y="157.2">3</text>
<text x="54.5" y="159.8">4</text>
<text x="364.9" y="160.7" transform="rotate(-90 364.9 160.7)">1</text>
<text x="54.5" y="162.3">5</text>
<text x="54.5" y="164.8">6</text>
<text x="54.5" y="167.4">7</text>
<text x="318.1" y="164.8">3</text>
<text x="330.8" y="167.4">1</text>
<text x="54.5" y="169.9">8</text>
<text x="54.5" y="172.5">9</text>
<text x="318.1" y="169.9">2</text>
<text x="53.9" y="175">10</text>
<text x="273.4" y="175.3" transform="rotate(-90 273.4 175.3)">8</text>
<text x="10.3" y="185.9">D</text>
<text x="408.2" y="185.9">D</text>
<text x="273.4" y="186.8" transform="rotate(-90 273.4 186.8)">4</text>
<text x="89.5" y="213.1">5</text>
<text x="102.2" y="215.6">7</text>
<text x="89.5" y="218.2">6</text>
<text x="368.7" y="227.4" transform="rotate(-90 368.7 227.4)">8</text>
<text x="100.9" y="230.9">3</text>
<text x="107.2" y="230.9">1</text>
<text x="306.6" y="229.6">5</text>
<text x="319.3" y="232.2">7</text>
<text x="328.2" y="232.2">3</text>
<text x="10.3" y="235.9">E</text>
<text x="104.5" y="235" transform="rotate(-90 104.5 235)">2</text>
<text x="306.6" y="234.7">6</text>
<text x="328.2" y="237.2">2</text>
<text x="340.9" y="234.7">1</text>
<text x="368.7" y="238.8" transform="rotate(-90 368.7 238.8)">4</text>
<text x="408.3" y="235.9">E</text>
<text x="63.2" y="243.9" transform="rotate(-90 63.2 243.9)">1</text>
<text x="229.8" y="244.2">3</text>
<text x="60.3" y="248.7">3</text>
<text x="175.2" y="246.8">1</text>
<text x="175.2" y="249.3">2</text>
<text x="175.2" y="251.8">3</text>
<text x="229.8" y="249.3">1</text>
<text x="229.8" y="246.8">2</text>
<text x="63.2" y="255.3" transform="rotate(-90 63.2 255.3)">2</text>
<text x="175.2" y="254.4">4</text>
<text x="175.2" y="256.9">5</text>
<text x="223.3" y="257.2" transform="rotate(-90 223.3 257.2)">1</text>
<text x="175.2" y="259.5">6</text>
<text x="175.2" y="262">7</text>
<text x="220.3" y="262">3</text>
<text x="223.3" y="268.7" transform="rotate(-90 223.3 268.7)">2</text>
<text x="261.5" y="267.1">1</text>
<text x="261.5" y="269.6">2</text>
<text x="261.5" y="272.2">3</text>
<text x="261.5" y="274.7">4</text>
<text x="261.5" y="277.2">5</text>
<text x="261.5" y="279.8">6</text>
<text x="10.3" y="285.9">F</text>
<text x="35" y="286.9">1</text>
<text x="85" y="286.9">2</text>
<text x="135" y="286.9">3</text>
<text x="185" y="286.9">4</text>
<text x="235" y="286.9">5</text>
<text x="285" y="286.9">6</text>
<text x="335" y="286.9">7</text>
<text x="385" y="286.9">8</text>
<text x="408.3" y="285.9">F</text>
</g>
<g font-size="1.8" fill="#008484">
<text x="89.5" y="22.8">VCC</text>
<text x="84.6" y="33.3">R102</text>
<text x="87" y="35.7">10</text>
<text x="91.2" y="42" transform="rotate(-90 91.2 42)">E</text>
<text x="84" y="44.7">Q101</text>
<text x="85" y="47.2">PNP</text>
<text x="97.1" y="44.8">B</text>
<text x="91.2" y="49.6" transform="rotate(-90 91.2 49.6)">C</text>
<text x="47.6" y="55.5">GND</text>
<text x="55.9" y="58">VCC</text>
<text x="92.7" y="59.9">L</text>
<text x="92.7" y="57.4">L101</text>
<text x="338.6" y="60">R172</text>
<text x="32.2" y="65.7">CN101</text>
<text x="47.6" y="63.1">GND</text>
<text x="184.8" y="65.9">VCC</text>
<text x="239.4" y="62.5">C120</text>
<text x="241.2" y="64.9">C</text>
<text x="340" y="62.4">33k</text>
<text x="19.6" y="68.1">Conn_01x18_Socket</text>
<text x="328" y="70.8">R_Potentiometer</text>
<text x="122.7" y="77.1">R117</text>
<text x="179.8" y="77.1">R105</text>
<text x="224.3" y="77.1">R106</text>
<text x="275.1" y="77.1">R138</text>
<text x="337.5" y="73.2">VR106</text>
<text x="47.6" y="83.4">GND</text>
<text x="124.1" y="79.5">12k</text>
<text x="181.3" y="79.5">12k</text>
<text x="225.7" y="79.5">47k</text>
<text x="276.5" y="79.5">2k2</text>
<text x="77.5" y="86.6">BAT54A</text>
<text x="81.3" y="84.5">D101</text>
<text x="121.6" y="89.8">VR101</text>
<text x="169.2" y="89.8">R_Potentiometer</text>
<text x="223.2" y="89.8">VR103</text>
<text x="241.3" y="85.9">R139</text>
<text x="242" y="88.3">4k7</text>
<text x="274" y="89.8">VR104</text>
<text x="343.4" y="89.5">GND</text>
<text x="50.3" y="93.6">R109</text>
<text x="112.1" y="92.2">R_Potentiometer</text>
<text x="178.7" y="92.2">VR102</text>
<text x="213.7" y="92.2">R_Potentiometer</text>
<text x="264.5" y="92.2">R_Potentiometer</text>
<text x="51.5" y="96.1">100</text>
<text x="81.8" y="99">GND</text>
<text x="55.1" y="105.3">GND</text>
<text x="122.7" y="102.5">R118</text>
<text x="124.1" y="104.9">12k</text>
<text x="179.8" y="102.5">R104</text>
<text x="181.3" y="104.9">12k</text>
<text x="184.7" y="114.2">GND</text>
<text x="253.5" y="129.8">R107</text>
<text x="297.9" y="129.8">R615</text>
<text x="254.9" y="132.3">4k7</text>
<text x="287.5" y="137.3">R103</text>
<text x="287.5" y="134.9">20k</text>
<text x="300.6" y="132.3">1k</text>
<text x="316.9" y="132.3">C119</text>
<text x="318.7" y="134.8">C</text>
<text x="253.5" y="142.5">R108</text>
<text x="266.1" y="141.8">C618</text>
<text x="297.8" y="141.8">C617</text>
<text x="375.8" y="143.8">100k</text>
<text x="146.8" y="146.3">R159</text>
<text x="148.2" y="148.8">30k</text>
<text x="254.9" y="145">51k</text>
<text x="267.9" y="144.4">C</text>
<text x="299.6" y="144.4">C</text>
<text x="375.8" y="146.2">R610</text>
<text x="60.3" y="155.8">GND</text>
<text x="134.1" y="151.4">R140</text>
<text x="135.5" y="153.8">51k</text>
<text x="146.7" y="155.2">C133</text>
<text x="122.5" y="158.3">R141</text>
<text x="122.7" y="160.7">220k</text>
<text x="148.5" y="157.7">C</text>
<text x="320.9" y="161.7">BA4510F</text>
<text x="321.7" y="159.3">IC108A</text>
<text x="360.7" y="156.9" transform="rotate(-90 360.7 156.9)">D601</text>
<text x="362.8" y="160.6" transform="rotate(-90 362.8 160.6)">BAT54A</text>
<text x="367" y="160.9">C614</text>
<text x="34.7" y="166">Conn_01x10_Pin</text>
<text x="43.1" y="163.4">CN102</text>
<text x="122.5" y="165.9">R143</text>
<text x="320.2" y="166">+</text>
<text x="368.8" y="163.4">C</text>
<text x="122.7" y="168.3">220k</text>
<text x="271.8" y="169.5">VCC</text>
<text x="145.5" y="175.5">R149</text>
<text x="147" y="178">47k</text>
<text x="274.3" y="180">IC108C</text>
<text x="274.5" y="179.5" transform="rotate(-90 274.5 179.5)">V+</text>
<text x="324.8" y="177.9" transform="rotate(-90 324.8 177.9)">68k</text>
<text x="327.2" y="177.9" transform="rotate(-90 327.2 177.9)">R613</text>
<text x="372" y="174.5">GND</text>
<text x="132.8" y="180.6">R142</text>
<text x="133.1" y="183.1">100k</text>
<text x="145.4" y="184.4">C109</text>
<text x="274.3" y="182.4">BA4510F</text>
<text x="274.5" y="184" transform="rotate(-90 274.5 184)">V-</text>
<text x="297.9" y="180.6">R616</text>
<text x="298.2" y="183.1">100k</text>
<text x="147.2" y="186.9">C</text>
<text x="307.4" y="189.5">R614</text>
<text x="308.9" y="191.9">22k</text>
<text x="59.3" y="195" transform="rotate(-90 59.3 195)">C619</text>
<text x="62.5" y="193.8" transform="rotate(-90 62.5 193.8)">C</text>
<text x="271.6" y="193">GND</text>
<text x="60" y="209.3" transform="rotate(-90 60 209.3)">33k</text>
<text x="92.3" y="210">BA4510F</text>
<text x="93" y="207.5">IC108B</text>
<text x="47.2" y="215.3" transform="rotate(-90 47.2 215.3)">C618</text>
<text x="49.8" y="215.4" transform="rotate(-90 49.8 215.4)">C</text>
<text x="62.4" y="210.7" transform="rotate(-90 62.4 210.7)">R618</text>
<text x="91.6" y="214.2">+</text>
<text x="60" y="216.7" transform="rotate(-90 60 216.7)">R619</text>
<text x="62.4" y="216.7" transform="rotate(-90 62.4 216.7)">47k</text>
<text x="367" y="221.5">VCC</text>
<text x="53.6" y="225.5" transform="rotate(-90 53.6 225.5)">R620</text>
<text x="56.1" y="225.5" transform="rotate(-90 56.1 225.5)">68k</text>
<text x="98" y="225.7">R_Potentiometer</text>
<text x="309.4" y="226.5">BA4510F</text>
<text x="310.2" y="224">IC106B</text>
<text x="331.9" y="226.6">IC106A</text>
<text x="91.7" y="229.4" transform="rotate(-90 91.7 229.4)">R650</text>
<text x="94.2" y="229.4" transform="rotate(-90 94.2 229.4)">47k</text>
<text x="101.1" y="228.8">VR105</text>
<text x="308.7" y="230.7">+</text>
<text x="330.3" y="233.3">+</text>
<text x="331" y="229">BA4510F</text>
<text x="369.8" y="231.6" transform="rotate(-90 369.8 231.6)">V+</text>
<text x="371.2" y="232">IC106C</text>
<text x="369.8" y="236.1" transform="rotate(-90 369.8 236.1)">V-</text>
<text x="370.4" y="234.4">BA4510F</text>
<text x="40.2" y="245.8" transform="rotate(-90 40.2 245.8)">C</text>
<text x="96.1" y="241.9" transform="rotate(-90 96.1 241.9)">C620</text>
<text x="98.7" y="240.1" transform="rotate(-90 98.7 240.1)">C</text>
<text x="164.8" y="244.6">Conn_01x07_Pin</text>
<text x="169.5" y="242.2">CN103</text>
<text x="366.9" y="245">GND</text>
<text x="37.1" y="247" transform="rotate(-90 37.1 247)">C139</text>
<text x="67.5" y="249.6" transform="rotate(-90 67.5 249.6)">BAT54A</text>
<text x="69.7" y="251.5" transform="rotate(-90 69.7 251.5)">D102</text>
<text x="234.4" y="249.1">CN105</text>
<text x="234.4" y="246.7">Conn_01x03_Socket</text>
<text x="54.3" y="253.6" transform="rotate(-90 54.3 253.6)">1M</text>
<text x="56.7" y="255.8" transform="rotate(-90 56.7 255.8)">R155</text>
<text x="37.8" y="262.6" transform="rotate(-90 37.8 262.6)">120k</text>
<text x="40.2" y="262.8" transform="rotate(-90 40.2 262.8)">R148</text>
<text x="227.6" y="263" transform="rotate(-90 227.6 263)">BAT54A</text>
<text x="262.2" y="262.5">CN104</text>
<text x="229.7" y="264.8" transform="rotate(-90 229.7 264.8)">D402</text>
<text x="257.6" y="264.9">Conn_01x06_Pin</text>
</g>
<g font-size="1.8">
<text x="55.5" y="44.1">FOCUS+</text>
<text x="55.9" y="46.6">TRACK-</text>
<text x="55.5" y="49.2">FOCUS-</text>
<text x="55.9" y="51.7">TRACK+</text>
<text x="60.9" y="59.3">VC</text>
<text x="359.2" y="54.3">FADJ</text>
<text x="62.2" y="64.4">F</text>
<text x="62" y="69.5">D</text>
<text x="224.2" y="67.6">TE</text>
<text x="251" y="67.6">TZC</text>
<text x="276.9" y="67.6">FE</text>
<text x="62" y="74.6">B</text>
<text x="62" y="72">C</text>
<text x="62.2" y="77.1">A</text>
<text x="61" y="79.7">LD</text>
<text x="60.8" y="84.7">PD</text>
<text x="140.9" y="89.8">E</text>
<text x="195.6" y="89.8">FE_BIAS</text>
<text x="250.3" y="89.8">TE_IC103</text>
<text x="292.1" y="89.8">FE_IC103</text>
<text x="225.4" y="99.3">VC</text>
<text x="276.2" y="99.3">VC</text>
<text x="123.2" y="112">EI</text>
<text x="247.6" y="120.3">RFO</text>
<text x="376.5" y="135.5">VC</text>
<text x="162.4" y="140.6">FE-</text>
<text x="356.9" y="143.2">FOK</text>
<text x="326.9" y="145.7">RFI_IC103</text>
<text x="70.4" y="152.1">RFO</text>
<text x="247.6" y="152.1">RFI</text>
<text x="267.3" y="155.9">VC</text>
<text x="378.6" y="154">SSTOP</text>
<text x="65.4" y="159.7">FE_IC103</text>
<text x="71.7" y="157.1">VC</text>
<text x="65.5" y="167.3">TE_IC103</text>
<text x="72" y="164.8">TE</text>
<text x="162.6" y="162.2">FEO</text>
<text x="161.3" y="169.8">TA-</text>
<text x="161.5" y="191.4">TAO</text>
<text x="47.6" y="196.5">VC</text>
<text x="292.1" y="196.5">VC</text>
<text x="134.6" y="215.6">CH1_INA</text>
<text x="31.7" y="218.1">SLO</text>
<text x="351.6" y="234.6">SPO</text>
<text x="23.5" y="248.6">SL-</text>
<text x="207.6" y="246.7">LID</text>
<text x="241.3" y="267">SLED+</text>
<text x="241.3" y="269.5">SLED-</text>
<text x="241.3" y="279.7">SPINDLE+</text>
<text x="241.3" y="277.1">SPINDLE-</text>
</g>
<g font-size="1.8" fill="#0000c2">
<text x="65.2" y="44.2">IC104</text>
<text x="65.2" y="46.7">IC104</text>
<text x="71.9" y="44.2">P17</text>
<text x="71.9" y="46.7">P26</text>
<text x="108.9" y="44.8">IC10</text>
<text x="114.4" y="44.8">P1</text>
<text x="65.2" y="51.8">IC104</text>
<text x="65.2" y="49.3">IC104</text>
<text x="71.9" y="51.8">P27</text>
<text x="71.9" y="49.3">P18</text>
<text x="367.7" y="54.4">IC109</text>
<text x="374.3" y="54.4">P9</text>
<text x="65.1" y="65.2">IC10</text>
<text x="70.5" y="65.2">P8</text>
<text x="221.4" y="65.2">IC10</text>
<text x="226.8" y="65.2">P13</text>
<text x="248.3" y="65.2">IC103</text>
<text x="255" y="65.2">P42</text>
<text x="271.5" y="65.2">IC10</text>
<text x="277" y="65.2">P15</text>
<text x="65.1" y="70.2">IC10</text>
<text x="70.5" y="70.2">P6</text>
<text x="65.1" y="75.3">IC10</text>
<text x="65.1" y="72.8">IC10</text>
<text x="65.1" y="77.9">IC10</text>
<text x="70.5" y="75.3">P4</text>
<text x="70.5" y="72.8">P5</text>
<text x="70.5" y="77.9">P3</text>
<text x="65.1" y="84.8">IC10</text>
<text x="70.5" y="84.8">P2</text>
<text x="137.2" y="84.7">IC10</text>
<text x="137.2" y="86.7">(Tracking</text>
<text x="142.6" y="84.7">P9</text>
<text x="147.1" y="86.7">error</text>
<text x="152.9" y="86.7">input)</text>
<text x="196.2" y="86.7">IC10</text>
<text x="201.7" y="86.7">P14</text>
<text x="249.6" y="86.7">IC103</text>
<text x="256.2" y="86.7">P43</text>
<text x="290.8" y="86.7">IC103</text>
<text x="297.5" y="86.7">P47</text>
<text x="120" y="115.3">IC10</text>
<text x="125.5" y="115.3">P10</text>
<text x="130.3" y="115.3">(internal</text>
<text x="139.7" y="115.3">33K</text>
<text x="144.5" y="115.3">resistor</text>
<text x="152.9" y="115.3">to</text>
<text x="155.9" y="115.3">VC)</text>
<text x="243.6" y="117.9">IC101</text>
<text x="250.3" y="117.9">P16</text>
<text x="328.1" y="119.1">IC103</text>
<text x="334.8" y="119.1">P40</text>
<text x="160" y="138.2">IC103</text>
<text x="166.7" y="138.2">P6</text>
<text x="327.5" y="143.3">IC103</text>
<text x="334.1" y="143.3">P39</text>
<text x="352.2" y="138.7">IC103</text>
<text x="356" y="140.7">IC102</text>
<text x="358.9" y="138.7">P33</text>
<text x="362.6" y="140.7">P1</text>
<text x="363.8" y="138.7">&amp;</text>
<text x="244.9" y="149.6">IC101</text>
<text x="251.6" y="149.6">P17</text>
<text x="75.6" y="152.2">IC10</text>
<text x="81" y="152.2">P16</text>
<text x="85.9" y="152.2">&amp;</text>
<text x="88.6" y="152.2">IC103</text>
<text x="95.3" y="152.2">P40</text>
<text x="378.5" y="151.5">IC103</text>
<text x="385.1" y="151.5">P18</text>
<text x="75.6" y="157.2">IC10</text>
<text x="75.6" y="159.8">IC103</text>
<text x="81" y="157.2">P11</text>
<text x="82.2" y="159.8">P47</text>
<text x="85.9" y="157.2">&amp;</text>
<text x="88.6" y="157.2">P12</text>
<text x="160" y="159.8">IC104</text>
<text x="166.7" y="159.8">P25</text>
<text x="171.6" y="159.8">&amp;</text>
<text x="174.3" y="159.8">IC103</text>
<text x="181" y="159.8">P5</text>
<text x="75.6" y="167.4">IC103</text>
<text x="75.6" y="164.9">IC10</text>
<text x="81" y="164.9">P13</text>
<text x="82.2" y="167.4">P43</text>
<text x="158.7" y="167.4">IC103</text>
<text x="165.4" y="167.4">P12</text>
<text x="158.7" y="189">IC104</text>
<text x="165.4" y="189">P19</text>
<text x="170.3" y="189">&amp;</text>
<text x="173" y="189">IC103</text>
<text x="179.7" y="189">P11</text>
<text x="29.8" y="215.7">IC103</text>
<text x="36.5" y="215.7">P14</text>
<text x="147.3" y="215">IC104</text>
<text x="154" y="215">P3</text>
<text x="226.5" y="219.5">IC402</text>
<text x="233.2" y="219.5">P23</text>
<text x="226.5" y="222">IC402</text>
<text x="226.5" y="224.5">IC402</text>
<text x="226.5" y="227.1">IC401</text>
<text x="233.2" y="222">P22</text>
<text x="233.2" y="224.5">P21</text>
<text x="233.2" y="227.1">P35</text>
<text x="226.5" y="229.6">IC401</text>
<text x="233.2" y="229.6">P34</text>
<text x="287.7" y="232.8">IC104</text>
<text x="294.3" y="232.8">P3</text>
<text x="298" y="232.8">&amp;</text>
<text x="300.7" y="232.8">P4</text>
<text x="349.2" y="232.2">IC104</text>
<text x="355.9" y="232.2">P10</text>
<text x="226.5" y="237.2">IC401</text>
<text x="226.5" y="234.7">IC401</text>
<text x="233.2" y="237.2">P32</text>
<text x="233.2" y="234.7">P33</text>
<text x="21.6" y="246.1">IC103</text>
<text x="28.3" y="246.1">P15</text>
<text x="67.3" y="260.7">IC10</text>
<text x="67.3" y="262.7">IC102</text>
<text x="72.8" y="260.7">(Bottom</text>
<text x="74" y="262.7">(Top</text>
<text x="79.3" y="262.7">layer)</text>
<text x="81.5" y="260.7">layer)</text>
<text x="85.9" y="262.7">is</text>
<text x="88.2" y="260.7">is</text>
<text x="88.7" y="262.7">CXD2500BQ</text>
<text x="91" y="260.7">CXA1610M</text>
<text x="101.1" y="262.7">CD Digital</text>
<text x="102" y="260.7">RF Amplifier</text>
<text x="112.2" y="262.7">Signal</text>
<text x="115.1" y="260.7">for</text>
<text x="118.9" y="260.7">CP</text>
<text x="119.3" y="262.7">Processor</text>
<text x="122.7" y="260.7">Players</text>
<text x="67.3" y="264.8">IC103</text>
<text x="67.3" y="266.8">IC104</text>
<text x="67.3" y="268.9">IC108</text>
<text x="74" y="264.8">(Top</text>
<text x="74" y="266.8">(Top</text>
<text x="74" y="268.9">(Top</text>
<text x="79.3" y="264.8">layer)</text>
<text x="79.3" y="266.8">Layer)</text>
<text x="79.3" y="268.9">layer)</text>
<text x="85.9" y="264.8">is</text>
<text x="85.9" y="268.9">is</text>
<text x="86.3" y="266.8">is</text>
<text x="88.7" y="264.8">CXA1372Q</text>
<text x="88.7" y="268.9">BA4510F</text>
<text x="89.1" y="266.8">BA6398FP</text>
<text x="98.2" y="268.9">Dual</text>
<text x="99.7" y="264.8">RF Signal</text>
<text x="99.8" y="266.8">4-channel</text>
<text x="103.6" y="268.9">high</text>
<text x="108.8" y="268.9">slew</text>
<text x="110.3" y="264.8">Processing</text>
<text x="111.2" y="266.8">BTL driver</text>
<text x="114.1" y="268.9">rate</text>
<text x="119" y="268.9">operational</text>
<text x="121.8" y="264.8">Servo</text>
<text x="122.2" y="266.8">for</text>
<text x="126" y="266.8">CD players</text>
<text x="128.2" y="264.8">Amplifier</text>
<text x="131" y="268.9">amplifier</text>
<text x="137.7" y="264.8">for</text>
<text x="141.6" y="264.8">CD Player</text>
<text x="231.1" y="267.1">IC104</text>
<text x="231.1" y="269.6">IC104</text>
<text x="237.8" y="267.1">P1</text>
<text x="237.8" y="269.6">P2</text>
<text x="67.3" y="270.9">IC109</text>
<text x="74" y="270.9">(Top</text>
<text x="79.3" y="270.9">layer)</text>
<text x="85.9" y="270.9">is</text>
<text x="88.7" y="270.9">BA7082F</text>
<text x="98.2" y="270.9">Volatge</text>
<text x="106.4" y="270.9">Controlled</text>
<text x="117.4" y="270.9">Oscillator</text>
<text x="229.9" y="277.2">IC104</text>
<text x="229.9" y="279.8">IC104</text>
<text x="236.5" y="277.2">P11</text>
<text x="236.5" y="279.8">P12</text>
</g>
</svg>
